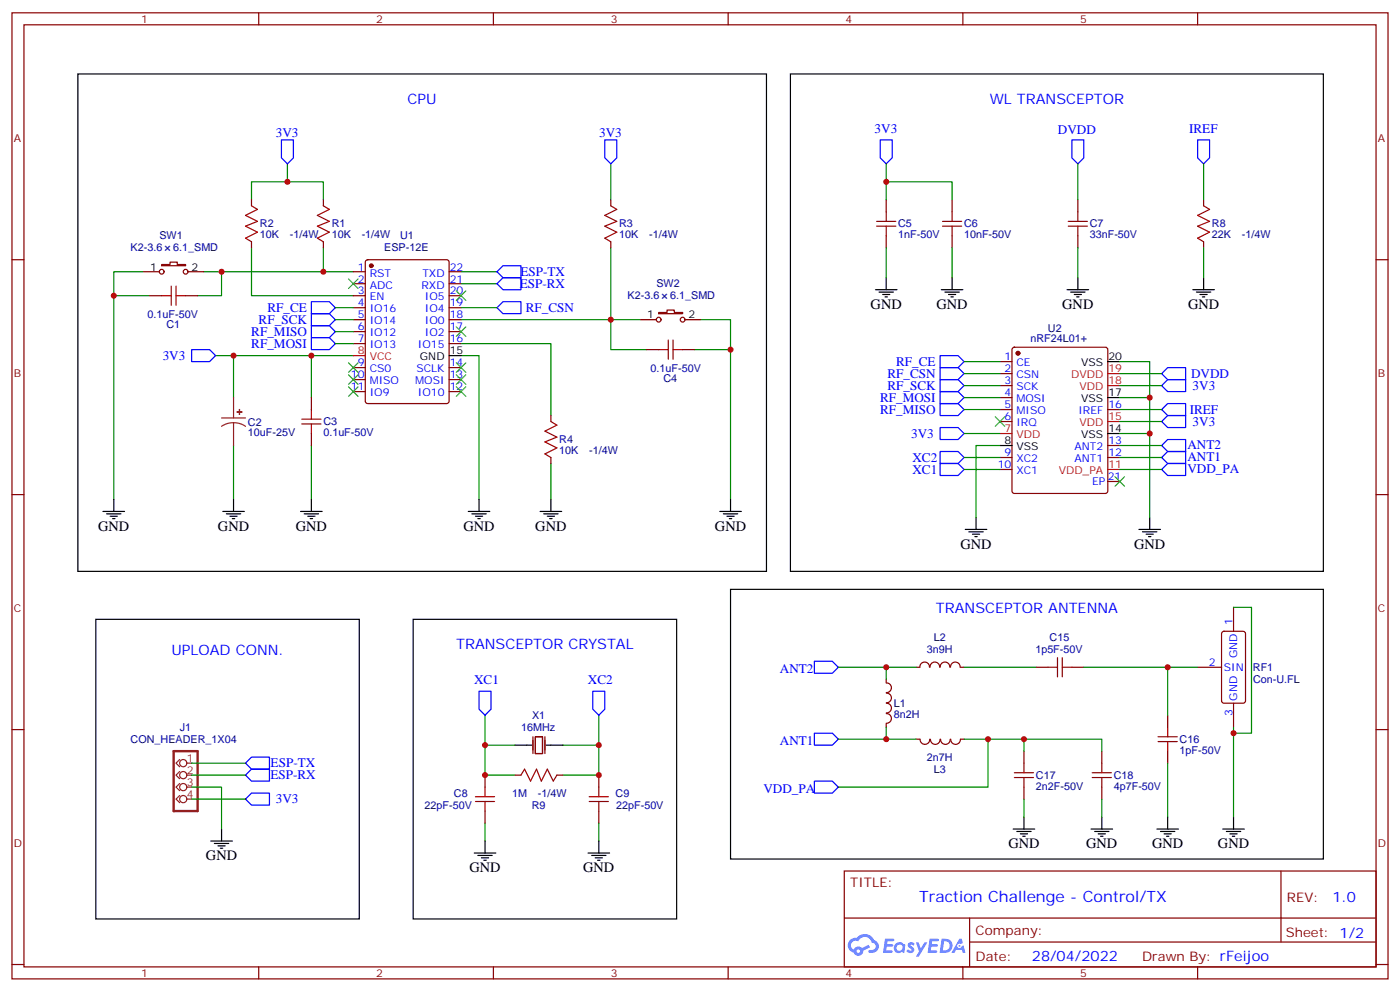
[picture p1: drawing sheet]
<svg xmlns="http://www.w3.org/2000/svg" width="412mm" height="292mm" viewBox="0 0 412 292" stroke-linecap="round" stroke-linejoin="round" font-family="sans-serif">
<g fill="none" stroke="#870000" stroke-width=".35">
<path d="M3.5 3.8h405.4v284.3h-405.4zM7.1 7.3h398.2v277.3h-398.2zM76.2 3.8v3.5M145.3 3.8v3.5M214.5 3.8v3.5M283.6 3.8v3.5M352.8 3.8v3.5M3.5 76.4h3.6M405.3 76.4h3.6M3.5 145.6h3.6M405.3 145.6h3.6M3.5 214.7h3.6"/>
<path d="M405.3 214.7h3.6M248.7 256.4h156.6v28.2h-156.6zM377.3 256.4v20.9M248.7 270.2h156.5M285.6 277.3h119.6M285.6 270.2v14.1M3.5 283.9h3.6M76.2 284.6v3.5M145.3 284.6v3.5M214.5 284.6v3.5M283.6 284.6v3.5M352.8 284.6v3.5"/>
<path d="M405.3 283.9h3.6"/>
</g>
<g fill="#5487ff">
<path d="M267.7 277.5a1.22 1.22 0 0 1 1.7 .3l-.4 .6a.47 .47 0 0 0-.3-.4 .47 .47 0 0 0-.5 .2l.1 .2a1.14 1.14 0 0 1 .8 1.7 1.14 1.14 0 0 1-1.9 0l-.2-.2 .5-.5 .7 .4a.29 .29 0 0 0 .3-.2 .29 .29 0 0 0-.2-.4 1.04 1.04 0 0 1-.6-1.7z"/>
<path d="M260.7 276.3h2.4l.3 .2-.2 .5h-1.8l-.1 .9h1.5l.3 .4-.3 .3h-1.6l-.2 1.1 1.7 .1 .2 .3-.2 .3h-2.6z"/>
<path d="M273.8 276.3h2.4l.3 .2-.1 .5h-1.8l-.2 .9h1.6l.3 .4-.4 .3h-1.6l-.1 1.1 1.7 .1 .2 .3-.2 .3h-2.6z"/>
<path d="M282.6 276.3h.7l.3 1.2-.6 .4a.69 .69 0 0 0-1 .2 .69 .69 0 0 0 .4 1 .69 .69 0 0 0 .9-.6l.5-.3 .6 2.2h-.8l-.2-.8h-1.8l-.5 .8h-.8z"/>
<path d="M269.8 277.4h.8l.6 1.8 1.1-1.8h.9l-2.6 4.2h-.8l.9-1.6z"/>
<path d="M277.4 276.3l-.6 4.1h1.3a2.11 2.11 0 0 0 2.5-2.1 2.11 2.11 0 0 0-2.5-2zM278.1 277a1.39 1.39 0 0 1 1.7 1.4 1.39 1.39 0 0 1-1.8 1.3h-.3z"/>
<path d="M263.7 277.9a1.54 1.54 0 0 0-.1 2.2 1.54 1.54 0 0 0 2.2 .1l.6 .2 .3-2.3-.2-.2h-.4a1.49 1.49 0 0 0-2.4 0zM264 278.9a.94 .94 0 0 1 1.8 0 .94 .94 0 0 1-1.8 0z"/>
<path d="M250.4 276.7a2.18 2.18 0 0 0 1.1 3.7 1.44 1.44 0 0 0 1.6 .9 1.44 1.44 0 0 0 1.2-1.5l2-1-.5-.7-1.9 .9a1.47 1.47 0 0 0-2.4 .5 1.39 1.39 0 0 1-.7-2 1.39 1.39 0 0 1 2-.4 2.12 2.12 0 0 1 2.2-1.3 2.12 2.12 0 0 1 1.9 1.7 1.14 1.14 0 0 1 1.1 1.4 1.14 1.14 0 0 1-1.7 .7 .43 .43 0 0 0-.5 .4 .43 .43 0 0 0 .4 .5 1.98 1.98 0 0 0 2.5-1.3 1.98 1.98 0 0 0-1.2-2.5 3.1 3.1 0 0 0-5.3-.7l-.9 .1zM252.3 280a.55 .55 0 0 1 1.1 0 .55 .55 0 0 1-1.1 0z"/>
<circle cx="282.6" cy="278.4" r=".26"/>
</g>
<g fill="none" stroke="#008700" stroke-width=".35">
<path d="M84.7 53.5h10.5v5.3M84.7 48.2v5.3h-10.6v5.3M179.9 48.2v10.6M261.1 53.5h19.4v5.3M261.1 48.2v10.6M317.5 48.2v10.6M354.5 48.2v10.6M42.3 80h-8.8v67M60 80h35.2M65.3 80v7h-7.1M74.1 72.9v14.1h30M95.2 72.9v7.1h8.9"/>
<path d="M135.8 80h10.6M179.9 72.9v30h10.6M261.1 72.9v8.8M280.5 72.9v8.8M317.5 72.9v8.8M354.5 72.9v8.8M33.5 87h10.6M98.8 94.1h5.3M98.8 97.6h5.3M98.8 90.6h5.3M135.8 83.5h10.6M135.8 94.1h52.9"/>
<path d="M135.8 90.6h10.6M206.4 94.1h8.8v52.9M63.5 104.7h40.6M68.8 104.7v12.3M91.7 104.7v12.3M98.8 101.1h5.3M135.8 104.7h5.3v42.3M135.8 101.1h26.5v21.2M204.6 102.9h10.6M284 113.5h10.6M284 106.4h10.6M284 110h10.6"/>
<path d="M284 117h10.6M329.8 106.4h8.9v45.9M329.8 113.5h12.4M329.8 110h12.4M329.8 117h8.9M68.8 131.1v15.9M91.7 131.1v15.9M162.3 136.4v10.6M284 127.6h10.6M284 120.5h10.6M284 134.7h10.6M284 138.2h10.6"/>
<path d="M294.6 131.1h-7.1v21.2M329.8 127.6h8.9M329.8 124.1h12.4M329.8 120.5h12.4M329.8 131.1h12.4M329.8 134.7h12.4M329.8 138.2h12.4M363.4 178.8h5.3v37h-5.3v-1.8M246.9 196.4h23M261.1 196.4v3.5M284 196.4h21.2M319.3 196.4h24.7v14.1"/>
<path d="M344 196.4h8.8M142.9 219.3v8.8h8.8M142.9 210.5v8.8h8.8M176.4 219.3v8.8h-10.6M176.4 210.5v8.8h-10.6M246.9 217.6h23M261.1 214v3.6M284 217.6h7v14.1h-44.1M291 217.6h10.6v3.5M301.6 217.6h23v3.5M363.4 215.8v24.7M56.4 231.7h8.9v12.3"/>
<path d="M56.4 224.6h15.9M56.4 228.1h15.9M56.4 235.2h15.9M301.6 235.2v5.3M324.6 235.2v5.3M344 224.6v15.9M142.9 242.3v5.2M176.4 242.3v5.2"/>
</g>
<g fill="none" stroke="#a10000" stroke-width=".35">
<path d="M74.1 60.6l1.7 1-3.5 1.8 3.5 1.8-3.5 1.4 3.5 1.7-3.5 1.8 1.8 1.1M95.2 60.6l1.8 1-3.5 1.8 3.5 1.8-3.5 1.4 3.5 1.7-3.5 1.8 1.7 1.1M179.9 60.6l1.8 1-3.5 1.8 3.5 1.8-3.5 1.4 3.5 1.7-3.5 1.8 1.7 1.1M258.2 66.6h5.7M258.2 65.2h5.7M261.1 62.3v2.9M261.1 66.6v2.8M277.6 66.6h5.7M277.6 65.2h5.7M280.5 62.3v2.9M280.5 66.6v2.8M314.7 66.6h5.6"/>
<path d="M314.7 65.2h5.6M317.5 62.3v2.9M317.5 66.6v2.8M354.5 60.6l1.8 1-3.5 1.8 3.5 1.8-3.5 1.4 3.5 1.7-3.5 1.8 1.7 1.1M47.6 87h2.8M50.4 84.2v5.7M51.9 84.2v5.7M51.9 87h2.8M194 102.9h2.8M196.8 100.1v5.6M198.3 100.1v5.6M198.3 102.9h2.8"/>
<path d="M88.9 124.8h5.6M88.9 123.4h5.6M91.7 120.5v2.9M91.7 124.8v2.8M162.3 124.1l1.7 1-3.5 1.8 3.5 1.8-3.5 1.4 3.5 1.7-3.5 1.8 1.8 1.1M308.7 196.4h2.8M311.5 193.6v5.6M312.9 193.6v5.6M312.9 196.4h2.8M341.1 218.3h5.7M341.1 216.9h5.7M344 214v2.9"/>
<path d="M344 218.3v2.8M140.1 235.9h5.6M140.1 234.5h5.6M142.9 231.7v2.8M142.9 235.9v2.8M153.5 228.1l1-1.7 1.8 3.5 1.7-3.5 1.5 3.5 1.7-3.5 1.8 3.5 1-1.8M173.6 235.9h5.6M173.6 234.5h5.6M176.4 231.7v2.8M176.4 235.9v2.8M298.8 228.8h5.6M298.8 227.4h5.6"/>
<path d="M301.6 224.6v2.8M301.6 228.8v2.9M321.7 228.8h5.7M321.7 227.4h5.7M324.6 224.6v2.8M324.6 228.8v2.9"/>
</g>
<g fill="none" stroke="#870000" stroke-width=".35">
<path d="M74.1 58.8v1.8M95.2 58.8v1.8M179.9 58.8v1.8M261.1 58.8v3.5M280.5 58.8v3.5M317.5 58.8v3.5M354.5 58.8v1.8M42.3 80h4.6M47.6 77.9h2.5v-.7h2.1v.7h2.5v.3h-7.1zM55.4 80h4.6M74.1 71.2v1.7M95.2 71.2v1.7"/>
<path d="M104.1 80h3.5M107.8 76.7l.5-.3h23.3l.6 .5 .1 41.2-.5 .6-23.5 .1-.6-.5-.1-41.1zM132.3 80h3.5M179.9 71.2v1.7M261.1 69.4v3.5M280.5 69.4v3.5M317.5 69.4v3.5M354.5 71.2v1.7M44.1 87h3.5M54.7 87h3.5M104.1 87h3.5M104.1 94.1h3.5"/>
<path d="M104.1 83.5h3.5M104.1 90.6h3.5M104.1 97.6h3.5M132.3 87h3.5M132.3 94.1h3.5M132.3 83.5h3.5M132.3 90.6h3.5M132.3 97.6h3.5M188.7 94.1h4.6M194 92h2.5v-.7h2.1v.7h2.5v.3h-7.1zM201.8 94.1h4.6M91.7 117v3.5"/>
<path d="M104.1 101.1h3.5M104.1 108.2h3.5M104.1 111.7h3.5M104.1 115.3h3.5M132.3 101.1h3.5M132.3 108.2h3.5M132.3 111.7h3.5M132.3 115.3h3.5M190.5 102.9h3.5M201.1 102.9h3.5M294.6 106.4h3.5M294.6 110h3.5"/>
<path d="M294.6 113.5h3.5M294.6 117h3.5M298.3 102.4l.5-.2h26.8l.7 .4v41.9l-.4 .7h-27.1l-.6-.4-.1-41.9zM91.7 127.6v3.5M162.3 122.3v1.8M162.3 134.7v1.7M294.6 120.5h3.5M294.6 124.1h3.5M294.6 134.7h3.5M294.6 138.2h3.5M326.3 120.5h3.5M326.3 134.7h3.5"/>
<path d="M326.3 131.1h3.5M326.3 141.7h3.5M363.4 178.8v7M261.1 199.9v1.1M269.9 196.4h1M271 196.4a1.41 1.41 0 0 1 1.4-1.5 1.41 1.41 0 0 1 1.4 1.5M274 196.4a1.41 1.41 0 0 1 1.4-1.5 1.41 1.41 0 0 1 1.4 1.5M277 196.4a1.41 1.41 0 0 1 1.4-1.5 1.41 1.41 0 0 1 1.4 1.5M280 196.4a1.41 1.41 0 0 1 1.4-1.5 1.41 1.41 0 0 1 1.4 1.5M282.9 196.4h1.1M305.2 196.4h3.5M315.7 196.4h3.6"/>
<path d="M352.8 196.4h7M360.1 186l.4-.2h5.7l.6 .4 .1 20.1-.5 .6-5.9 .1-.6-.5-.1-20zM157 216.9v4.9M157.7 216.9h2.1v4.9h-2.1zM160.5 216.9v4.9M261.1 213v1M261.1 201a1.41 1.41 0 0 1 1.5 1.4 1.41 1.41 0 0 1-1.5 1.4M261.1 210a1.41 1.41 0 0 1 1.5 1.5 1.41 1.41 0 0 1-1.5 1.4M261.1 204a1.41 1.41 0 0 1 1.5 1.4 1.41 1.41 0 0 1-1.5 1.4M261.1 207a1.41 1.41 0 0 1 1.5 1.4 1.41 1.41 0 0 1-1.5 1.4M269.9 217.6h1M271.1 217.6a1.41 1.41 0 0 0 1.4 1.5 1.41 1.41 0 0 0 1.4-1.5"/>
<path d="M274.1 217.6a1.41 1.41 0 0 0 1.4 1.5 1.41 1.41 0 0 0 1.4-1.5M277.1 217.6a1.41 1.41 0 0 0 1.4 1.5 1.41 1.41 0 0 0 1.4-1.5M280.1 217.6a1.41 1.41 0 0 0 1.4 1.5 1.41 1.41 0 0 0 1.4-1.5M282.9 217.6h1.1M344 210.5v3.5M363.4 207v7M142.9 228.1v3.6M142.9 238.7v3.6M151.7 228.1h1.8M164 228.1h1.8M176.4 228.1v3.6M176.4 238.7v3.6"/>
<path d="M301.6 221.1v3.5M301.6 231.7v3.5M324.6 221.1v3.5M324.6 231.7v3.5M344 221.1v3.5"/>
<circle cx="47.6" cy="80" r=".71"/>
<circle cx="54.7" cy="80" r=".71"/>
<circle cx="194" cy="94.1" r=".71"/>
<circle cx="201.1" cy="94.1" r=".71"/>
</g>
<g fill="none" stroke="#000" stroke-width=".35">
<path d="M22.9 21.8h202.9v146.4h-202.9zM232.8 21.8h157v146.4h-157zM257.9 85.3h6.3M258.9 86h4.3M260 86.7h2.1M260.7 87.4h.7M261.1 81.7v3.6M277.3 85.3h6.3M278.3 86h4.3M279.4 86.7h2.1M280.1 87.4h.7M280.5 81.7v3.6"/>
<path d="M314.3 85.3h6.4M315.4 86h4.2M316.4 86.7h2.2M317.1 87.4h.8M317.5 81.7v3.6M351.4 85.3h6.3M352.4 86h4.3M353.5 86.7h2.1M354.2 87.4h.7M354.5 81.7v3.6M132.3 104.7h3.5M326.3 117h3.5"/>
<path d="M326.3 106.4h3.5M294.6 131.1h3.5M326.3 127.6h3.5M30.3 150.5h6.4M31.4 151.2h4.2M32.5 151.9h2.1M33.2 152.6h.7M33.5 147v3.5M65.6 150.5h6.4M66.7 151.2h4.2M67.7 151.9h2.1M68.4 152.6h.7"/>
<path d="M68.8 147v3.5M88.5 150.5h6.4M89.6 151.2h4.2M90.7 151.9h2.1M91.4 152.6h.7M91.7 147v3.5M137.9 150.5h6.4M139 151.2h4.2M140.1 151.9h2.1M140.8 152.6h.7M141.1 147v3.5M159.1 150.5h6.4"/>
<path d="M160.2 151.2h4.2M161.2 151.9h2.1M161.9 152.6h.7M162.3 147v3.5M212 150.5h6.4M213.1 151.2h4.2M214.1 151.9h2.2M214.8 152.6h.7M215.2 147v3.5M284.3 155.8h6.4M285.4 156.5h4.2M286.5 157.2h2.1"/>
<path d="M287.2 157.9h.7M287.5 152.3v3.5M335.5 155.8h6.3M336.5 156.5h4.3M337.6 157.2h2.1M338.3 157.9h.7M338.7 152.3v3.5M215.2 173.5h174.6v79.3h-174.6zM28.2 182.3h77.6v88.2h-77.6zM121.7 182.3h77.6v88.2h-77.6zM151.7 219.3h4.9M160.9 219.3h4.9"/>
<path d="M62.1 247.5h6.3M63.1 248.2h4.3M64.2 249h2.1M64.9 249.7h.7M65.3 244v3.5M139.7 251.1h6.3M140.8 251.8h4.2M141.8 252.5h2.1M142.5 253.2h.7M142.9 247.5v3.6M173.2 251.1h6.4M174.3 251.8h4.2"/>
<path d="M175.3 252.5h2.1M176 253.2h.7M176.4 247.5v3.6M298.4 244h6.4M299.5 244.7h4.2M300.6 245.4h2.1M301.3 246.1h.7M301.6 240.5v3.5M321.4 244h6.3M322.4 244.7h4.3M323.5 245.4h2.1M324.2 246.1h.7"/>
<path d="M324.6 240.5v3.5M340.8 244h6.3M341.8 244.7h4.3M342.9 245.4h2.1M343.6 246.1h.7M344 240.5v3.5M360.2 244h6.3M361.2 244.7h4.3M362.3 245.4h2.1M363 246.1h.7M363.4 240.5v3.5"/>
</g>
<g fill="none" stroke="#8c2424" stroke-width=".35">
<path d="M68.8 117v6M65.3 123h7M68.8 124.4l-1.9 .3-1.6 .8M68.8 124.4l1.8 .3 1.7 .8M68.8 124.4v6.7M52.9 223.6l-1 1 1 1.1M52.9 227.1l-1 1 1 1.1M52.9 230.6l-1 1.1 1 1M52.9 234.1l-1 1.1 1 1.1M55 224.6h1.4M55 228.1h1.4M55 231.7h1.4"/>
<path d="M55 235.2h1.4"/>
<circle cx="54" cy="231.7" r="1.06"/>
<circle cx="54" cy="235.2" r="1.06"/>
<circle cx="54" cy="228.1" r="1.06"/>
<circle cx="54" cy="224.6" r="1.06"/>
</g>
<g fill="#8c2424" stroke="#8c2424" stroke-width=".35">
<path d="M69.8 121.2l1.5 .1z"/>
<path d="M70.5 120.5l.1 1.5z"/>
</g>
<g fill="none" stroke="#00f" stroke-width=".35">
<path d="M82.9 41.2h3.5v5.3l-1.7 1.7-1.8-1.7zM178.2 41.2h3.5v5.3l-1.8 1.7-1.7-1.7zM259.3 41.2h3.5v5.3l-1.7 1.7-1.8-1.7zM315.7 41.2h3.6v5.3l-1.8 1.7-1.8-1.7zM352.8 41.2h3.5v5.3l-1.8 1.7-1.7-1.7zM148.2 78.2h5.3v3.5h-5.3l-1.8-1.7zM91.7 95.8h5.3l1.8 1.8-1.8 1.8h-5.3zM91.7 99.4h5.3l1.8 1.7-1.8 1.8h-5.3zM91.7 92.3h5.3l1.8 1.8-1.8 1.7h-5.3zM91.7 88.8h5.3l1.8 1.8-1.8 1.7h-5.3zM146.4 83.5l1.8-1.8h5.3v3.6h-5.3zM146.4 90.6l1.8-1.8h5.3v3.5h-5.3z"/>
<path d="M56.4 102.9h5.3l1.8 1.8-1.8 1.7h-5.3zM276.9 104.7h5.3l1.8 1.7-1.8 1.8h-5.3zM276.9 108.2h5.3l1.8 1.8-1.8 1.7h-5.3zM276.9 111.7h5.3l1.8 1.8-1.8 1.8h-5.3zM276.9 115.3h5.3l1.8 1.7-1.8 1.8h-5.3zM276.9 118.8h5.3l1.8 1.7-1.8 1.8h-5.3zM342.2 113.5l1.8-1.8h5.2v3.6h-5.2zM342.2 110l1.8-1.8h5.2v3.5h-5.2zM276.9 125.8h5.3l1.8 1.8-1.8 1.8h-5.3zM276.9 132.9h5.3l1.8 1.8-1.8 1.7h-5.3zM276.9 136.4h5.3l1.8 1.8-1.8 1.7h-5.3zM342.2 124.1l1.8-1.8h5.2v3.5h-5.2z"/>
<path d="M342.2 120.5l1.8-1.7h5.2v3.5h-5.2zM342.2 131.1l1.8-1.7h5.2v3.5h-5.2zM342.2 134.7l1.8-1.8h5.2v3.5h-5.2zM342.2 138.2l1.8-1.8h5.2v3.5h-5.2zM239.9 194.6h5.3l1.7 1.8-1.7 1.8h-5.3zM141.1 203.4h3.5v5.3l-1.7 1.8-1.8-1.8zM174.6 203.4h3.6v5.3l-1.8 1.8-1.8-1.8zM239.9 215.8h5.3l1.7 1.8-1.7 1.7h-5.3zM72.3 224.6l1.8-1.8h5.3v3.6h-5.3zM72.3 228.1l1.8-1.7h5.3v3.5h-5.3zM72.3 235.2l1.8-1.8h5.3v3.6h-5.3zM239.9 229.9h5.3l1.7 1.8-1.7 1.7h-5.3z"/>
</g>
<g fill="#870000" stroke="#870000" stroke-width=".35">
<circle cx="109.4" cy="78.2" r=".53"/>
<circle cx="299.9" cy="104" r=".53"/>
</g>
<path d="M104.1 104.7h3.5M326.3 113.5h3.5M326.3 110h3.5M294.6 127.6h3.5M326.3 138.2h3.5M326.3 124.1h3.5" fill="none" stroke="#f00" stroke-width=".35"/>
<g fill="none" stroke="#3c3" stroke-width=".35">
<path d="M102.7 82.1l2.8 2.8M105.5 82.1l-2.8 2.8M134.4 96.2l2.8 2.8M134.4 85.6l2.8 2.8M137.2 96.2l-2.8 2.8M137.2 85.6l-2.8 2.8M102.7 106.8l2.8 2.8M102.7 110.3l2.8 2.8M102.7 113.8l2.8 2.9M105.5 106.8l-2.8 2.8M105.5 110.3l-2.8 2.8M105.5 113.8l-2.8 2.9"/>
<path d="M134.4 113.8l2.8 2.9M134.4 110.3l2.8 2.8M134.4 106.8l2.8 2.8M137.2 113.8l-2.8 2.9M137.2 110.3l-2.8 2.8M137.2 106.8l-2.8 2.8M293.2 122.7l2.8 2.8M296 122.7l-2.8 2.8M328.4 140.3l2.9 2.8M331.3 140.3l-2.9 2.8"/>
</g>
<path d="M51.2 221.1h7v17.6h-7z" fill="none" stroke="#8c2424" stroke-width=".71"/>
<g fill="#c00">
<circle cx="215.2" cy="102.9" r=".88"/>
<circle cx="65.3" cy="80" r=".88"/>
<circle cx="33.5" cy="87" r=".88"/>
<circle cx="68.8" cy="104.7" r=".88"/>
<circle cx="91.7" cy="104.7" r=".88"/>
<circle cx="179.9" cy="94.1" r=".88"/>
<circle cx="95.3" cy="80" r=".88"/>
<circle cx="84.7" cy="53.5" r=".88"/>
<circle cx="261.1" cy="53.5" r=".88"/>
<circle cx="338.7" cy="117" r=".88"/>
<circle cx="176.4" cy="228.1" r=".88"/>
<circle cx="142.9" cy="228.1" r=".88"/>
<circle cx="176.4" cy="219.3" r=".88"/>
<circle cx="142.9" cy="219.3" r=".88"/>
<circle cx="338.7" cy="127.6" r=".88"/>
<circle cx="261.1" cy="196.4" r=".88"/>
<circle cx="261.1" cy="217.6" r=".88"/>
<circle cx="291" cy="217.6" r=".88"/>
<circle cx="301.6" cy="217.6" r=".88"/>
<circle cx="344" cy="196.4" r=".88"/>
<circle cx="363.4" cy="215.8" r=".88"/>
</g>
<text font-size="4.6" fill="#00f" x="270.8" y="265.4">Traction Challenge - Control/TX</text>
<g font-size="4.2" fill="#00f">
<text x="120.1" y="30.6">CPU</text>
<text x="291.5" y="30.6">WL TRANSCEPTOR</text>
<text x="275.7" y="180.5">TRANSCEPTOR ANTENNA</text>
<text x="134.4" y="191.1">TRANSCEPTOR CRYSTAL</text>
<text x="50.5" y="192.9">UPLOAD CONN.</text>
<text x="392.5" y="265.6">1.0</text>
<text x="304" y="283">28/04/2022</text>
</g>
<g font-size="4.2">
<text x="256.5" y="90.9">GND</text>
<text x="275.9" y="90.9">GND</text>
<text x="312.9" y="90.9">GND</text>
<text x="350" y="90.9">GND</text>
<text x="28.9" y="156.2">GND</text>
<text x="64.2" y="156.2">GND</text>
<text x="87.1" y="156.2">GND</text>
<text x="136.5" y="156.2">GND</text>
<text x="157.7" y="156.2">GND</text>
<text x="210.6" y="156.2">GND</text>
<text x="282.9" y="161.5">GND</text>
<text x="334.1" y="161.5">GND</text>
<text x="297" y="249.7">GND</text>
<text x="320" y="249.7">GND</text>
<text x="339.4" y="249.7">GND</text>
<text x="358.8" y="249.7">GND</text>
<text x="60.7" y="253.2">GND</text>
<text x="138.3" y="256.7">GND</text>
<text x="171.8" y="256.7">GND</text>
</g>
<g font-size="3.9" fill="#00f">
<text x="81.2" y="40.3">3V3</text>
<text x="176.5" y="40.3">3V3</text>
<text x="257.6" y="39">3V3</text>
<text x="311.6" y="39.4">DVDD</text>
<text x="350.3" y="39">IREF</text>
<text x="153.3" y="81.2">ESP-TX</text>
<text x="153.1" y="84.7">ESP-RX</text>
<text x="76.2" y="95.4">RF_SCK</text>
<text x="78.8" y="91.9">RF_CE</text>
<text x="154.9" y="91.9">RF_CSN</text>
<text x="74" y="99">RF_MISO</text>
<text x="47.9" y="105.9">3V3</text>
<text x="74" y="102.5">RF_MOSI</text>
<text x="264" y="107.8">RF_CE</text>
<text x="261.4" y="111.3">RF_CSN</text>
<text x="350.9" y="111.3">DVDD</text>
<text x="259.2" y="118.4">RF_MOSI</text>
<text x="261.4" y="114.8">RF_SCK</text>
<text x="351.3" y="114.9">3V3</text>
<text x="259.2" y="121.9">RF_MISO</text>
<text x="350.5" y="121.9">IREF</text>
<text x="351.3" y="125.4">3V3</text>
<text x="268.4" y="129">3V3</text>
<text x="268.8" y="136">XC2</text>
<text x="349.8" y="132.1">ANT2</text>
<text x="349.8" y="135.6">ANT1</text>
<text x="268.8" y="139.6">XC1</text>
<text x="349.8" y="139.2">VDD_PA</text>
<text x="139.7" y="201.3">XC1</text>
<text x="173.2" y="201.3">XC2</text>
<text x="229.7" y="198.2">ANT2</text>
<text x="229.7" y="219.3">ANT1</text>
<text x="79.7" y="225.8">ESP-TX</text>
<text x="79.6" y="229.4">ESP-RX</text>
<text x="224.9" y="233.4">VDD_PA</text>
<text x="81.2" y="236.4">3V3</text>
</g>
<g font-size="3.9" fill="#800">
<text x="250.5" y="260.9">TITLE:</text>
<text x="379.1" y="265.6">REV:</text>
<text x="287.4" y="275.1">Company:</text>
<text x="378.7" y="275.8">Sheet: 1/2</text>
<text x="287.4" y="282.8">Date:</text>
<text x="336.4" y="282.9">Drawn By: rFeijoo</text>
</g>
<g font-size="3.2" fill="#800">
<text x="41.6" y="6.8">1</text>
<text x="110.8" y="6.8">2</text>
<text x="179.9" y="6.8">3</text>
<text x="249.1" y="6.8">4</text>
<text x="318.2" y="6.8">5</text>
<text x="4.1" y="41.9">A</text>
<text x="405.9" y="41.9">A</text>
<text x="4.1" y="111">B</text>
<text x="405.9" y="111">B</text>
<text x="4.1" y="180.2">C</text>
<text x="405.9" y="180.2">C</text>
<text x="4.1" y="249.3">D</text>
<text x="405.9" y="249.3">D</text>
<text x="41.6" y="287.6">1</text>
<text x="110.8" y="287.6">2</text>
<text x="179.9" y="287.6">3</text>
<text x="249.1" y="287.6">4</text>
<text x="318.2" y="287.6">5</text>
</g>
<g font-size="3.2" fill="#000080">
<text x="46.9" y="70.4">SW1</text>
<text x="76.6" y="70.1">10K</text>
<text x="76.6" y="66.9">R2</text>
<text x="85.4" y="70.1">-1/4W</text>
<text x="97.7" y="70.1">10K</text>
<text x="97.7" y="66.9">R1</text>
<text x="106.5" y="70.1">-1/4W</text>
<text x="117.8" y="70.4">U1</text>
<text x="182.4" y="70.1">10K</text>
<text x="182.4" y="66.9">R3</text>
<text x="191.2" y="70.1">-1/4W</text>
<text x="264.6" y="70.1">1nF-50V</text>
<text x="264.6" y="66.9">C5</text>
<text x="284" y="70.1">10nF-50V</text>
<text x="284" y="66.9">C6</text>
<text x="321" y="70.1">33nF-50V</text>
<text x="321" y="66.9">C7</text>
<text x="357" y="70.1">22K</text>
<text x="357" y="66.9">R8</text>
<text x="365.8" y="70.1">-1/4W</text>
<text x="38.5" y="74">K2-3.6</text>
<text x="51" y="74">6.1_SMD</text>
<text x="113.2" y="74">ESP-12E</text>
<text x="184.9" y="88.1">K2-3.6</text>
<text x="193.4" y="84.6">SW2</text>
<text x="197.4" y="88.1">6.1_SMD</text>
<text x="43.5" y="93.5">0.1uF-50V</text>
<text x="49.1" y="96.6">C1</text>
<text x="303.6" y="100.6">nRF24L01+</text>
<text x="308.7" y="97.6">U2</text>
<text x="191.6" y="109.4">0.1uF-50V</text>
<text x="195.5" y="112.4">C4</text>
<text x="73" y="125.2">C2</text>
<text x="95.3" y="125.1">C3</text>
<text x="73" y="128.3">10uF-25V</text>
<text x="95.2" y="128.3">0.1uF-50V</text>
<text x="164.8" y="130.4">R4</text>
<text x="164.7" y="133.6">10K</text>
<text x="173.6" y="133.6">-1/4W</text>
<text x="275.1" y="188.8">L2</text>
<text x="309.2" y="188.7">C15</text>
<text x="273" y="192.3">3n9H</text>
<text x="305" y="192.3">1p5F-50V</text>
<text x="369.1" y="197.6">RF1</text>
<text x="369.2" y="201.1">Con-U.FL</text>
<text x="263.3" y="208.2">L1</text>
<text x="52.9" y="215.2">J1</text>
<text x="153.5" y="215.2">16MHz</text>
<text x="156.7" y="211.7">X1</text>
<text x="263.3" y="211.4">8n2H</text>
<text x="38.5" y="218.7">CON_HEADER_1X04</text>
<text x="347.5" y="222">1pF-50V</text>
<text x="347.5" y="218.7">C16</text>
<text x="273" y="224">2n7H</text>
<text x="275.1" y="227.6">L3</text>
<text x="305.2" y="232.6">2n2F-50V</text>
<text x="305.2" y="229.3">C17</text>
<text x="328.1" y="232.6">4p7F-50V</text>
<text x="328.1" y="229.3">C18</text>
<text x="125.1" y="238.1">22pF-50V</text>
<text x="133.7" y="234.6">C8</text>
<text x="150.9" y="234.6">1M</text>
<text x="156.6" y="238.1">R9</text>
<text x="158.4" y="234.6">-1/4W</text>
<text x="181.3" y="234.6">C9</text>
<text x="181.5" y="238.1">22pF-50V</text>
</g>
<g font-size="3.2">
<text x="44.2" y="79.6">1</text>
<text x="56.4" y="79.6">2</text>
<text x="190.6" y="93.7">1</text>
<text x="202.8" y="93.7">2</text>
<text x="123.7" y="106.1">GND</text>
<text x="132.5" y="104.3">15</text>
<text x="318.5" y="107.8">VSS</text>
<text x="326.5" y="106.1">20</text>
<text x="318.5" y="118.4">VSS</text>
<text x="326.5" y="116.7">17</text>
<text x="295.9" y="130.8">8</text>
<text x="318.5" y="129">VSS</text>
<text x="326.5" y="127.2">14</text>
<text x="299.4" y="132.5">VSS</text>
</g>
<g font-size="3.2" fill="#00f">
<text x="105.4" y="79.6">1</text>
<text x="105.4" y="83.1">2</text>
<text x="108.9" y="81.4">RST</text>
<text x="124.4" y="81.4">TXD</text>
<text x="132.5" y="83.1">21</text>
<text x="132.5" y="79.6">22</text>
<text x="105.4" y="86.7">3</text>
<text x="108.9" y="84.9">ADC</text>
<text x="108.9" y="88.4">EN</text>
<text x="124.2" y="84.9">RXD</text>
<text x="125.1" y="88.4">IO5</text>
<text x="132.5" y="86.7">20</text>
<text x="105.4" y="90.2">4</text>
<text x="105.4" y="93.7">5</text>
<text x="108.9" y="92">IO16</text>
<text x="108.9" y="95.5">IO14</text>
<text x="125.1" y="95.5">IO0</text>
<text x="125.1" y="92">IO4</text>
<text x="132.5" y="93.7">18</text>
<text x="132.5" y="90.2">19</text>
<text x="105.4" y="97.3">6</text>
<text x="105.4" y="100.8">7</text>
<text x="108.9" y="99">IO12</text>
<text x="125.1" y="99">IO2</text>
<text x="132.5" y="100.8">16</text>
<text x="132.5" y="97.3">17</text>
<text x="105.4" y="107.8">9</text>
<text x="108.9" y="102.6">IO13</text>
<text x="123.1" y="102.6">IO15</text>
<text x="132.5" y="107.8">14</text>
<text x="295.9" y="106.1">1</text>
<text x="299.4" y="107.8">CE</text>
<text x="103.4" y="111.4">10</text>
<text x="108.9" y="109.6">CS0</text>
<text x="108.9" y="113.1">MISO</text>
<text x="122.3" y="113.1">MOSI</text>
<text x="122.6" y="109.6">SCLK</text>
<text x="132.5" y="111.4">13</text>
<text x="295.9" y="109.6">2</text>
<text x="295.9" y="113.1">3</text>
<text x="299.4" y="111.4">CSN</text>
<text x="103.4" y="114.9">11</text>
<text x="108.9" y="116.7">IO9</text>
<text x="123.1" y="116.7">IO10</text>
<text x="132.5" y="114.9">12</text>
<text x="295.9" y="116.7">4</text>
<text x="299.4" y="114.9">SCK</text>
<text x="299.4" y="118.4">MOSI</text>
<text x="295.9" y="120.2">5</text>
<text x="295.9" y="123.7">6</text>
<text x="299.4" y="122">MISO</text>
<text x="299.4" y="125.5">IRQ</text>
<text x="317.6" y="122">IREF</text>
<text x="326.5" y="120.2">16</text>
<text x="326.5" y="130.8">13</text>
<text x="293.9" y="137.8">10</text>
<text x="295.9" y="134.3">9</text>
<text x="299.4" y="136.1">XC2</text>
<text x="316.5" y="136.1">ANT1</text>
<text x="316.5" y="132.5">ANT2</text>
<text x="326.5" y="134.3">12</text>
<text x="299.4" y="139.6">XC1</text>
<text x="321.7" y="142.8">EP</text>
<text x="326.3" y="141.4">21</text>
<text x="363" y="184" transform="rotate(-90 363 184)">1</text>
<text x="356.1" y="196">2</text>
<text x="360.5" y="197.4">SIN</text>
<text x="364.4" y="193.8" transform="rotate(-90 364.4 193.8)">GND</text>
<text x="364.4" y="206.3" transform="rotate(-90 364.4 206.3)">GND</text>
<text x="363" y="210.8" transform="rotate(-90 363 210.8)">3</text>
</g>
<g font-size="3.2" fill="#f00">
<text x="105.4" y="104.3">8</text>
<text x="108.9" y="106.1">VCC</text>
<text x="315.5" y="111.4">DVDD</text>
<text x="326.5" y="113.1">18</text>
<text x="326.5" y="109.6">19</text>
<text x="318" y="114.9">VDD</text>
<text x="318" y="125.5">VDD</text>
<text x="326.5" y="123.7">15</text>
<text x="295.9" y="127.2">7</text>
<text x="299.4" y="129">VDD</text>
<text x="326.5" y="137.8">11</text>
<text x="311.9" y="139.6">VDD_PA</text>
</g>
<g font-size="3.2" fill="#8d2323">
<text x="55" y="224.3">1</text>
<text x="55" y="227.8">2</text>
<text x="55" y="231.3">3</text>
<text x="55" y="234.8">4</text>
</g>
</svg>
